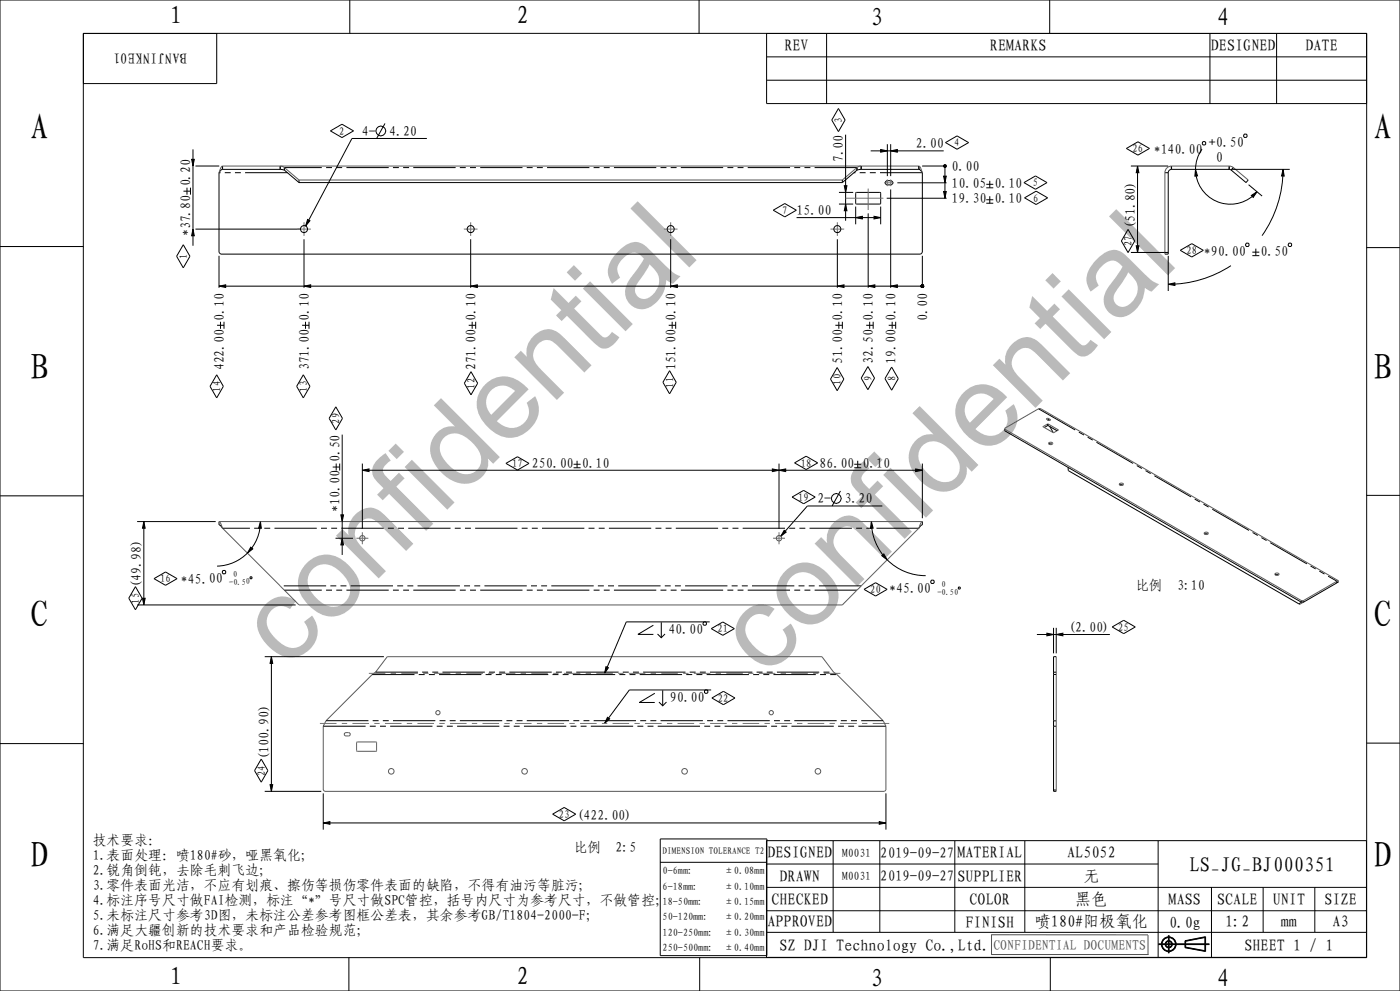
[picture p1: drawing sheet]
<svg xmlns="http://www.w3.org/2000/svg" width="420mm" height="297mm" viewBox="0 0 420 297" stroke-linecap="round" stroke-linejoin="round" font-family="sans-serif">
<g fill="none" stroke="#000" stroke-width=".3">
<path d="M0 0h420v297h-420zM25 10h385v277h-385zM25 10h40v15h-40zM104.9 0v10M209.7 0v10M230 10h180v21h-180zM230 17h180M248 10v21M314.9 0v10M363 10v21M383 10v21M99.1 39.2l3.5-2 3.5 2-3.5 2z"/>
<path d="M115.5 37l-2.5 4.5M230 24h180M251.5 32.5l2 3.5-2 3.4-2-3.4zM55 57.3h2.1M56.1 56.2v2.1M57.1 56.2v2.1M57.5 47.8h.8l-.4 2zM57.9 44.8v28.9M58.6 49.8h7.2M66.7 50.8l-1 1v23.9l.5 .5h210l.5-.5v-23.9l-1-1M66.7 49.8v1M66.8 50.8h-.1"/>
<path d="M66.8 49.8v1M66.8 50.8h17.2M84 50.8h.1M84 49.8l.1 1M84.1 50.8l1.2 .2M85.3 51h.1M85.3 50.2v.8M85.3 51l4.4 3.7M89.7 53.9v.8M89.7 54.7h163M128.1 41.5h-22.5l-13.9 26.2M251.7 57.7h4.3"/>
<path d="M252.7 53.9v.8M253.3 55.7h.8l-.4 2zM253.7 40.4v25.8M256.8 57.7h7.3v3.4h-7.3zM257.1 51l-4.4 3.7M257.1 51h.1M257.1 50.2v.8M258.3 50.8l-1.2 .2M258.3 49.8v1M258.4 50.8h-.1M258.4 50.8h17.2M258.4 49.8v1"/>
<path d="M261.2 45.2h21.9M264.2 44.8l2 .4-2 .4zM265.8 54.3l1.4-.1a.62 .62 0 0 1 .6 .6 .62 .62 0 0 1-.6 .6l-1.4-.2-.2-.4zM266 59.4h18M266.2 43.2v9.6M267.2 45.2l2-.4v.8zM267.2 43.2v9.6M267.2 56.8v29.5M269.2 54.8h14.8M275.6 50.8h.1M275.6 49.8v1M275.7 49.8v1"/>
<path d="M276.6 49.8h7.4M283.1 52.8h.8l-.4 2zM283.1 57.4h.8l-.4 2zM283.1 49.6l.3-.2h.3l.2 .4-.2 .3-.3 .1-.3-.3zM283.5 49.8v9.6M283.7 42.7l3.4-2 3.5 2-3.5 2zM295.9 55.2h2.1M295.9 56.3h2.1M295.9 59.9h2.1M296.9 54.2v2.1M296.9 58.8v2.1M307.2 54.7l3.4-2 3.5 2-3.5 2z"/>
<path d="M307.4 59.3l3.4-2 3.5 2-3.5 2zM337.9 44.5l3.5-2 3.4 2-3.4 2zM339.3 49.8h11.2M341.3 49.8l.4 2h-.8zM341.3 49.8v25.9M349.5 51.8h1M350.5 51.8v24.4h-1M351.4 49.8v1M351.5 50.8a1 1 0 0 0-1 1M351.5 50.8h17.2M351.5 49.8v1M358.7 50.8l.6 1.9-.8 .1z"/>
<path d="M358.8 52.2a10.4 10.4 0 0 0 7.4 8.6 10.4 10.4 0 0 0 10.9-3.3M360.6 44.7a10.4 10.4 0 0 0-1.9 6.1M361 42.4h.5l.2 .3v.5l-.2 .2h-.5l-.3-.2v-.5zM368.7 50.8l.7 .2M368.7 49.8v1M369.4 51l4.4 3.7 .7-.8M369.7 50.8h17.2M370 50.2l-.6 .8M373.4 40.2h.5l.2 .2v.5l-.2 .3h-.5l-.3-.3v-.5zM374.6 55.4l4 3.4M375.4 58.6l1.7-1.1-1.1 1.7zM384.9 50.8l.4 2-.8-.1z"/>
<path d="M384.9 50.8a34.4 34.4 0 0 1-6.3 19.8M0 73.9h25M55 73.3l2 3.5-2 3.5-2-3.5zM57.9 68.7l.4 2h-.8zM58.6 68.7h31.6M65.7 76.7v9.6M91.2 71.7v14.6M92.3 65.8l.7 .4-1.3 1.5zM141.2 71.7v14.6M201.2 71.7v14.6M232 63l3.4-2 3.5 2-3.5 2zM239 65.2h25.2"/>
<path d="M251.2 71.7v14.6M251.7 61.2h4.3M253.7 61.2l.4 2h-.8zM256.7 65.2l2-.4v.8zM256.7 61.9v5.3M260.5 63.9v22.4M262.2 64.8l2 .4-2 .4zM264.2 61.9v5.3M276.7 76.7v9.6M295.9 60.9h2.1M338.4 68.8l2 3.4-2 3.5-2-3.5zM339.3 75.7h11.2"/>
<path d="M340.9 73.7h.8l-.4 2zM350.5 76.7v10.5M354.1 75l3.4-2 3.5 2-3.5 2zM369.3 79.6a34.5 34.5 0 0 1-18.8 5.6M373.7 73.1l.2-.2h.5l.3 .2v.5l-.3 .3h-.5l-.2-.3zM375.7 75.6h2.1M375.7 76.6h2.1M376.7 74.5v2.1M386.7 72.9h.5l.3 .2v.5l-.3 .3h-.5l-.2-.3v-.5zM410 74.2h10M65.1 97.5h2.1M65.7 85.8l2-.4v.8z"/>
<path d="M65.7 85.8h211M66.2 96.4v2.1M67.2 96.4v2.1M90.6 97.5h2.1M91.2 85.8l2-.4v.8zM91.7 96.4v2.1M92.7 96.4v2.1M140.6 97.5h2.1M141.2 85.8l2-.4v.8zM141.7 96.4v2.1M142.7 96.4v2.1M200.6 97.5h2.1"/>
<path d="M201.2 85.8l2-.4v.8zM201.7 96.4v2.1M202.7 96.4v2.1M250.6 97.5h2.1M251.2 85.8l2-.4v.8zM251.7 96.4v2.1M252.7 96.4v2.1M259.9 97.5h2.1M260.5 85.8l2-.4v.8zM260.9 96.4v2.1M262 96.4v2.1M266.6 97.5h2.1"/>
<path d="M267.2 85.8l2-.4v.8zM267.7 96.4v2.1M268.7 96.4v2.1M276.3 85.6l.3-.2h.4l.1 .4-.1 .3h-.4l-.3-.2zM350.5 85.2l2-.4v.8zM65 112.3l2 3.5-2 3.5-2-3.5zM91 112.3l2 3.5-2 3.5-2-3.5zM141.3 111.4l2 3.5-2 3.4-2-3.4zM200.9 111.1l2 3.5-2 3.4-2-3.4zM251.2 110.2l2 3.4-2 3.5-2-3.5zM260.4 109.9l2 3.4-2 3.5-2-3.5zM267.5 110l2 3.5-2 3.4-2-3.4z"/>
<path d="M99.8 140h2.1M100.7 121.9l2 3.5-2 3.5-2-3.5zM100.9 138.9v2.1M101.9 138.9v2.1M102.7 130.3v36M108.7 138.9v19.6M151.8 138.9l3.4-2 3.5 2-3.5 2zM172.1 139.1h2.1M173.1 138.1v2.1M233.7 138.9v19.6M238.4 138.7l3.4-2 3.5 2-3.5 2zM256.3 139.1h2.1"/>
<path d="M257.3 138.1v2.1M276.7 138.9v16.4M301.4 128.6v.5l89.1 51.4M313.3 128.1l1.1-.6 2.7 1.6M314.3 125.9l.5 .1M314.9 127.8l1.1 1.9M0 148.6h25M41.1 156.3h23.6M43.1 156.3l.4 2h-.8zM43.1 156.3v25M65.7 156.3v1l1 .9M66.7 158.2h.1"/>
<path d="M66.7 158.3h.1M66.7 158.2v.1M78.1 156.3l.3 2h-.8zM78.1 156.3a13.4 13.4 0 0 1-13 13.4M102.3 154.3h.8l-.4 2zM108.7 140.9l2-.4v.8zM108.7 140.9h168M172.1 140.2h2.1M231.7 140.5l2 .4-2 .4zM233.7 140.9l2-.4v.8zM235.3 158.9l.6 .6-1.7 1.2zM237.6 149l3.5-2 3.5 2-3.5 2z"/>
<path d="M252.1 147.1l-2.5 4.5M256.3 140.2h2.1M261.4 156.3l.5 2h-.8zM261.4 156.3a16.2 16.2 0 0 0 16.3 16.2M264.7 151.6h-22.5l-8 9.1M274.7 140.5l2 .4-2 .4zM275.7 158.3h-.1M275.7 158.2v.1M275.7 158.2h.1M276.7 156.3v1l-1 .9M320.4 140.1l.1 .9 69.1 40M410 148.5h10"/>
<path d="M40.6 175.8l2 3.5-2 3.4-2-3.4zM42.7 179.3h.8l-.4 2zM46.2 173.4l3.5-2 3.4 2-3.4 2zM66.9 171h.5l.3 .2v.5l-.2 .3h-.5l-.3-.3v-.5zM75.1 172.9l.5 .1-.1 .5-.5-.2zM75.2 164l.6 .5-1.6 1.3zM100.7 161.3h5.2M102.7 161.3l.4 2h-.8zM259.2 176.6l3.5-2 3.4 2-3.4 2zM264.5 166.5l.6-.5 1.1 1.8zM279.5 173.9h.5l.2 .2v.5l-.2 .3h-.5l-.3-.3v-.5zM287.6 175.9l.5 .2-.2 .4-.4-.1z"/>
<path d="M401.1 174.7l-10.2 5.8M401.1 174.2v.5M401.2 174.5l-.1 .2zM401.5 174.4l-.3 .2M401.5 174.4l-.4 .2M41.1 181.3h47.6M79.4 196.8h35.8M81.4 196.8l.4 2h-.8zM81.4 196.8v40.4M181.8 199.8l.7 .3-1.1 1.7zM196 187.4l-4.6 2.7h4.6M197.3 190l1.1 1.1 1.1-1.1"/>
<path d="M198.4 186.5v4.6M210.9 186.6l.3-.2h.5l.2 .2v.5l-.2 .3h-.5l-.3-.3zM212.9 186.4h-25l-6.5 15.4M213.4 188.4l3.4-2 3.5 2-3.5 2zM311.1 190.2h21.9M314.1 189.8l2 .4-2 .4zM316.1 188.2v7.6M316.9 190.2l2-.4v.8zM316.9 196.8h-.8v4.6M316.9 188.2v7.6M333.7 187.9l3.4-2 3.5 2-3.5 2zM389.6 181l.4 .1"/>
<path d="M390.4 180.5l-.8 .5M390.5 180v.5M390.9 180.5h-.4M390.9 180v.5M182.2 215l.7 .4-1.5 1.4zM196.4 207.8l-4.6 2.7h4.6M197.7 210.4l1.1 1.1 1.1-1.1M198.8 206.9v4.6M211.4 207l.2-.2h.5l.3 .2v.5l-.3 .3h-.5l-.2-.3zM213.3 206.8h-24.5l-7.4 10M213.6 209.2l3.4-2 3.5 2-3.5 2zM316.1 217.6v19.6h.8"/>
<path d="M316.1 202.2v13.8M0 222.9h25M78.4 227.5l2 3.4-2 3.5-2-3.5zM79.4 237.2h17M81 235.2h.8l-.4 2zM97 237.8v10.8M265.8 237.8v10.8M316.1 236.8h.8M410 222.7h10M97 246.6l2-.4v.8zM97 246.6h168.8M165.8 244l3.5-2 3.4 2-3.4 2z"/>
<path d="M198.1 251.4h32v35h-32zM198.1 258.4h32M229.9 251.9h180v35h-180zM229.9 258.9h117.5M249.9 251.9v27.5M263.8 246.2l2 .4-2 .4zM263.9 251.9v27.5M286.4 251.9v27.5M307.4 251.9v27.5M347.4 251.9v35M229.9 265.9h180M229.9 272.9h180"/>
<path d="M229.9 279.4h180M363.4 265.9v21M378.9 265.9v13.5M394.4 265.9v13.5M104.7 287v10M209.9 287v10M315.1 287v10M347.6 283.1h15.2M347.6 283h15.2M347.6 282.9h15.2M350.5 280.3v5.4M350.6 280.3v5.4"/>
<path d="M350.7 280.3v5.4M355.5 281.9l6.2-1.2v4.5l-6.2-1.2zM355.6 282l6-1.2v4.2l-6-1.1zM355.7 282.1l5.8-1.1v3.9l-5.8-1z"/>
<circle cx="114.2" cy="39.2" r="1.47"/>
<circle cx="250.9" cy="149.4" r="1.47"/>
<circle cx="350.6" cy="283" r="2.21"/>
<circle cx="350.6" cy="283" r="2.11"/>
<circle cx="350.6" cy="283" r="2.01"/>
<circle cx="350.6" cy="283" r="1.08"/>
<circle cx="350.6" cy="283" r=".88"/>
<circle cx="350.6" cy="283" r=".98"/>
</g>
<g fill="#000">
<path d="M57.5 47.8h.8l-.4 2zM253.3 55.7h.8l-.4 2zM264.2 44.8l2 .4-2 .4zM267.2 45.2l2-.4v.8zM283.1 52.8h.8l-.4 2zM283.1 57.4h.8l-.4 2zM283.1 49.6l.3-.2h.3l.2 .4-.2 .3-.3 .1-.3-.3zM341.3 49.8l.4 2h-.8zM358.7 50.8l.6 1.9-.8 .1zM375.4 58.6l1.7-1.1-1.1 1.7zM384.9 50.8l.4 2-.8-.1zM57.9 68.7l.4 2h-.8z"/>
<path d="M92.3 65.8l.7 .4-1.3 1.5zM253.7 61.2l.4 2h-.8zM256.7 65.2l2-.4v.8zM262.2 64.8l2 .4-2 .4zM340.9 73.7h.8l-.4 2zM65.7 85.8l2-.4v.8zM91.2 85.8l2-.4v.8zM141.2 85.8l2-.4v.8zM201.2 85.8l2-.4v.8zM251.2 85.8l2-.4v.8zM260.5 85.8l2-.4v.8zM267.2 85.8l2-.4v.8z"/>
<path d="M276.3 85.6l.3-.2h.4l.1 .4-.1 .3h-.4l-.3-.2zM350.5 85.2l2-.4v.8zM43.1 156.3l.4 2h-.8zM78.1 156.3l.3 2h-.8zM102.3 154.3h.8l-.4 2zM108.7 140.9l2-.4v.8zM231.7 140.5l2 .4-2 .4zM233.7 140.9l2-.4v.8zM261.4 156.3l.5 2h-.8zM274.7 140.5l2 .4-2 .4zM75.2 164l.6 .5-1.6 1.3zM102.7 161.3l.4 2h-.8z"/>
<path d="M235.3 158.9l.6 .6-1.7 1.2zM264.5 166.5l.6-.5 1.1 1.8zM42.7 179.3h.8l-.4 2zM81.4 196.8l.4 2h-.8zM314.1 189.8l2 .4-2 .4zM316.9 190.2l2-.4v.8zM182.2 215l.7 .4-1.5 1.4zM181.8 199.8l.7 .3-1.1 1.7zM81 235.2h.8l-.4 2zM97 246.6l2-.4v.8zM263.8 246.2l2 .4-2 .4z"/>
</g>
<path d="M297.3 280.1l47.1 .1v5.9M297.5 280.2v5.9M344.5 286.1h-47.1" fill="none" stroke="#4d4d4d" stroke-width=".3"/>
<g fill="none" stroke="#5a5a5a" stroke-width=".3">
<path d="M65.7 51.8l.6-1.7 .5-.3h208.8l.5 .3 .6 1.7M84 49.8h.1M258.4 49.8l-1.3 .4-4.4 3.7h-163l-4.4-3.7-1.2-.4M374.5 53.9l-4.5-3.7-.9-.4h-17.6a2 2 0 0 0-2 2v24.4M301.4 128.4l10.2-5.9h.7l89.2 51.5-10.6 6h-.4l-89.1-51.4zM313 127.8l1.4-.7 3.1 1.8-1.5 .8zM314 125.5l.5-.1 .6 .5-.6 .1-.5-.3zM65.7 156.3h211l-.4 .4-.7 1.6-22.9 23h-163l-22.9-23-.7-1.6zM257.1 176.8v.1M401.5 174v.4M316.9 196.8v4.6M390.9 180.5l-.9 .6"/>
<path d="M97 217.6v19.2l.4 .4h168l.4-.4v-19.2M103.3 219.8l.5-.2h.8a.5 .5 0 0 1 .5 .5 .5 .5 0 0 1-.5 .5h-.8a.5 .5 0 0 1-.5-.8zM111.6 202.2l-13.8 13.8M112.7 201.4l3.5-4.6h130.4l3.5 4.6M251.1 202.2l13.8 13.8M316.9 202.2v13.8M316.9 217.6v19.6M107 222.4h5.9v2.7h-5.9z"/>
</g>
<g fill="none" stroke="#000" stroke-width=".3" stroke-dasharray="12.7 1.3 1.8 1.3 1.8 1.3" stroke-linecap="butt">
<path d="M86.2 51.8h-20.5M257.1 50.2h-171.8M276.7 51.8h-20.5M311.6 122.5l89.5 51.7M313 127.8v.1M314.3 127.1v.5M314.5 127.1v.5M314.6 125.4v.5M315 125.7v.3M317.4 128.8v.1M275.6 158.3h-208.8M257.1 176.9h-171.8"/>
<path d="M258.4 175.6h-174.4"/>
</g>
<!-- layer: 02___PRT_ALL_AXES -->
<path d="M314.8 132.6v.5M336 144.9v.5M361.4 159.6v.5M382.6 171.8v.5M97 217.6h168.8M97.8 216h167.1M111.6 202.2h139.5M112.7 201.4h137.4" fill="none" stroke="#000" stroke-width=".3" stroke-dasharray="12.7 1.3 1.8 1.3 1.8 1.3" stroke-linecap="butt"/>
<g fill="none" stroke="#707070" stroke-width=".3">
<path d="M253.7 59.4h11.3M260.5 56.5v6.4M265.2 54.8h3M266.2 53.8v2M267.2 53.8v2M89.2 68.7h4.1M91.2 66.6v4.1M139.2 68.7h4.1M141.2 66.6v4.1M199.2 68.7h4.1M201.2 66.6v4.1M249.2 68.7h4.1"/>
<path d="M251.2 66.6v4.1M108.7 159.5v3.6M233.7 159.5v3.6M106.9 161.3h3.6M231.9 161.3h3.6M96 216.8h4.9M102.5 216.8h1.6M105.7 216.8h5M110.6 201.8h5M112.3 216.8h1.6M115.5 216.8h5M117.2 201.8h1.6"/>
<path d="M120.4 201.8h5M122.1 216.8h1.5M125.2 216.8h5M127 201.8h1.6M130.1 201.8h5M131.8 216.8h1.6M135 216.8h5M136.7 201.8h1.6M139.9 201.8h5M141.6 216.8h1.6M144.8 216.8h4.9M146.5 201.8h1.6"/>
<path d="M149.6 201.8h5M151.3 216.8h1.6M154.5 216.8h5M156.2 201.8h1.6M159.4 201.8h5M161.1 216.8h1.6M164.3 216.8h4.9M166 201.8h1.6M169.1 201.8h5M170.8 216.8h1.6M174 216.8h5M175.7 201.8h1.6"/>
<path d="M178.9 201.8h5M180.6 216.8h1.6M183.8 216.8h4.9M185.5 201.8h1.6M188.6 201.8h5M190.3 216.8h1.6M193.5 216.8h5M195.2 201.8h1.6M198.4 201.8h5M200.1 216.8h1.6M203.3 216.8h4.9M205 201.8h1.5"/>
<path d="M208.1 201.8h5M209.8 216.8h1.6M213 216.8h5M214.7 201.8h1.6M217.9 201.8h5M219.6 216.8h1.6M222.8 216.8h5M224.5 201.8h1.5M227.6 201.8h5M229.4 216.8h1.5M232.5 216.8h5M234.2 201.8h1.6"/>
<path d="M237.4 201.8h5M239.1 216.8h1.6M242.3 216.8h5M244 201.8h1.5M247.1 201.8h5M248.9 216.8h1.6M252.1 216.8h4.9M258.6 216.8h1.6M261.8 216.8h5"/>
</g>
<g fill="none" stroke="#5a5a5a" stroke-width=".3">
<path d="M314.7 132.7l.7-.2 .4 .4-.2 .3h-.6l-.4-.2zM335.9 145l.7-.2 .4 .4-.2 .2-.6 .1-.4-.2zM361.3 159.7l.8-.2 .4 .4-.3 .2-.5 .1-.4-.2zM382.5 171.9l.8-.2 .4 .4-.3 .3h-.5l-.4-.2zM97.8 216l-.8 1.6M112.7 201.5l-1.1 .7M112.7 201.4v.1M250.1 201.4l1 .8M264.9 216l.9 1.6M316.9 201.4v.8M316.9 216v1.6"/>
<circle cx="108.7" cy="161.3" r=".8"/>
<circle cx="233.7" cy="161.3" r=".8"/>
<circle cx="131.4" cy="213.6" r=".64"/>
<circle cx="231.4" cy="213.6" r=".64"/>
<circle cx="117.4" cy="231.2" r=".84"/>
<circle cx="157.4" cy="231.2" r=".84"/>
<circle cx="205.4" cy="231.2" r=".84"/>
<circle cx="245.4" cy="231.2" r=".84"/>
</g>
<g fill="none" stroke="#000" stroke-width=".3">
<path d="M314.8 133.1h-.1M314.8 133.1h.9M315.7 133.1h.1M336 145.4h.9M361.4 160.1h.1M361.4 160.1h.9M362.3 160.1h.1M382.6 172.3h.1M382.6 172.3h.9M383.5 172.3h.1M316.1 216v1.6h.8M316.1 216h.8"/>
<path d="M316.1 202.1h.8M316.9 201.5l-.8-.1v.8"/>
<circle cx="91.2" cy="68.7" r="1.05"/>
<circle cx="141.2" cy="68.7" r="1.05"/>
<circle cx="201.2" cy="68.7" r="1.05"/>
<circle cx="251.2" cy="68.7" r="1.05"/>
</g>
<g font-size="34.9" fill="#bababa">
<text x="85.9" y="201" transform="rotate(-45 85.9 201)">confidential</text>
<text x="229.5" y="203.4" transform="rotate(-45 229.5 203.4)">confidential</text>
</g>
<g font-size="11.1">
<text x="9" y="42">A</text>
<text x="412" y="42">A</text>
<text x="9" y="114">B</text>
<text x="412" y="114">B</text>
<text x="9" y="188">C</text>
<text x="412" y="188">C</text>
<text x="9" y="260">D</text>
<text x="412" y="260">D</text>
</g>
<g font-size="7.6">
<text x="51" y="7.2">1</text>
<text x="155" y="7.2">2</text>
<text x="261" y="7.8">3</text>
<text x="365" y="7.8">4</text>
<text x="51" y="295.2">1</text>
<text x="155" y="295.2">2</text>
<text x="261" y="295.8">3</text>
<text x="365" y="295.8">4</text>
</g>
<text font-size="6.3" x="356.8" y="261.2">LS_JG_BJ000351</text>
<g font-size="4.9">
<text x="235.3" y="15.3">REV</text>
<text x="297" y="15.3">REMARKS</text>
<text x="363.3" y="15.3">DESIGNED</text>
<text x="391.6" y="15.3">DATE</text>
<text x="230.2" y="257.2">DESIGNED</text>
<text x="287.2" y="257.2">MATERIAL</text>
<text x="320.2" y="257.2">AL5052</text>
<text x="233.9" y="264.2">DRAWN</text>
<text x="287.2" y="264.2">SUPPLIER</text>
<text x="325" y="264.2">无</text>
<text x="231.4" y="271.2">CHECKED</text>
<text x="290.9" y="271.2">COLOR</text>
<text x="322.6" y="271.2">黑色</text>
<text x="350.6" y="271.2">MASS</text>
<text x="365.1" y="271.2">SCALE</text>
<text x="381.8" y="271.2">UNIT</text>
<text x="397.3" y="271.2">SIZE</text>
<text x="230.2" y="277.9">APPROVED</text>
<text x="289.7" y="278.2">FINISH</text>
<text x="310.4" y="277.9">喷180#阳极氧化</text>
<text x="367.5" y="277.9">1:2</text>
<text x="384.3" y="277.9">mm</text>
<text x="399.8" y="277.9">A3</text>
<text x="233.9" y="284.9">SZ DJI Technology Co.,Ltd.</text>
<text x="373.3" y="284.9">SHEET 1 / 1</text>
</g>
<text font-size="4.7" x="350.7" y="278.1">0.0g</text>
<g font-size="4.4">
<text x="56.1" y="15.9" transform="rotate(-180 56.1 15.9)">BANJINKE01</text>
<text x="264.1" y="257">2019-09-27</text>
<text x="264.1" y="264">2019-09-27</text>
</g>
<g font-size="4.2">
<text x="108.6" y="40.7">4-</text>
<text x="116.7" y="40.7">4.20</text>
<text x="274.8" y="44.5">2.00</text>
<text x="346.1" y="46.2">*140.00</text>
<text x="362.7" y="43.9">+0.50</text>
<text x="252.9" y="48.7" transform="rotate(-90 252.9 48.7)">7.00</text>
<text x="285.5" y="51.3">0.00</text>
<text x="364.8" y="48.4">0</text>
<text x="57.1" y="55.9" transform="rotate(-90 57.1 55.9)">0.20</text>
<text x="285.5" y="56.3">10.05</text>
<text x="298.3" y="56.3">0.10</text>
<text x="239" y="64.5">15.00</text>
<text x="285.5" y="60.9">19.30</text>
<text x="298.3" y="60.9">0.10</text>
<text x="57.1" y="70.8" transform="rotate(-90 57.1 70.8)">*37.80</text>
<text x="340.5" y="68.7" transform="rotate(-90 340.5 68.7)">(51.80)</text>
<text x="361.2" y="76.6">*90.00</text>
<text x="378.1" y="76.6">0.50</text>
<text x="67.2" y="96.1" transform="rotate(-90 67.2 96.1)">0.10</text>
<text x="92.7" y="96.1" transform="rotate(-90 92.7 96.1)">0.10</text>
<text x="142.7" y="96.1" transform="rotate(-90 142.7 96.1)">0.10</text>
<text x="202.7" y="96.1" transform="rotate(-90 202.7 96.1)">0.10</text>
<text x="252.7" y="96.1" transform="rotate(-90 252.7 96.1)">0.10</text>
<text x="262" y="96.1" transform="rotate(-90 262 96.1)">0.10</text>
<text x="268.7" y="96.1" transform="rotate(-90 268.7 96.1)">0.10</text>
<text x="278.2" y="96.1" transform="rotate(-90 278.2 96.1)">0.00</text>
<text x="67.2" y="111" transform="rotate(-90 67.2 111)">422.00</text>
<text x="92.7" y="111" transform="rotate(-90 92.7 111)">371.00</text>
<text x="142.7" y="111" transform="rotate(-90 142.7 111)">271.00</text>
<text x="202.7" y="111" transform="rotate(-90 202.7 111)">151.00</text>
<text x="252.7" y="108.9" transform="rotate(-90 252.7 108.9)">51.00</text>
<text x="262" y="108.9" transform="rotate(-90 262 108.9)">32.50</text>
<text x="268.7" y="108.9" transform="rotate(-90 268.7 108.9)">19.00</text>
<text x="101.9" y="138.6" transform="rotate(-90 101.9 138.6)">0.50</text>
<text x="159.6" y="140.2">250.00</text>
<text x="174.5" y="140.2">0.10</text>
<text x="245.9" y="140.2">86.00</text>
<text x="258.7" y="140.2">0.10</text>
<text x="101.9" y="153.5" transform="rotate(-90 101.9 153.5)">*10.00</text>
<text x="245.2" y="150.9">2-</text>
<text x="253.4" y="150.9">3.20</text>
<text x="42.4" y="176.1" transform="rotate(-90 42.4 176.1)">(49.98)</text>
<text x="54.3" y="175.1" transform="rotate(-2 54.3 175.1)">*45.00</text>
<text x="266.8" y="177.7">*45.00</text>
<text x="340.6" y="176.9">比例</text>
<text x="353.1" y="176.9">3:10</text>
<text x="200.5" y="190.1">40.00</text>
<text x="320.5" y="189.4">(2.00)</text>
<text x="200.9" y="210.5">90.00</text>
<text x="80.7" y="227.7" transform="rotate(-90 80.7 227.7)">(100.90)</text>
<text x="173" y="245.9">(422.00)</text>
<text x="27.8" y="253.2">技术要求：</text>
<text x="27.8" y="257.7">1.表面处理：喷180#砂，哑黑氧化;</text>
<text x="172.2" y="255.4">比例</text>
<text x="184.7" y="255.4">2:5</text>
<text x="27.8" y="262.2">2.锐角倒钝，去除毛刺飞边;</text>
<text x="27.8" y="266.7">3.零件表面光洁，不应有划痕、擦伤等损伤零件表面的缺陷，不得有油污等脏污;</text>
<text x="27.8" y="271.2">4.标注序号尺寸做FAI检测，标注“*”号尺寸做SPC管控，括号内尺寸为参考尺寸，不做管控；</text>
<text x="27.8" y="275.7">5.未标注尺寸参考3D图，未标注公差参考图框公差表，其余参考GB/T1804-2000-F；</text>
<text x="27.8" y="280.2">6.满足大疆创新的技术要求和产品检验规范；</text>
<text x="27.8" y="284.7">7.满足RoHS和REACH要求。</text>
</g>
<text font-size="4.2" fill="#4d4d4d" x="298" y="284.6">CONFIDENTIAL DOCUMENTS</text>
<g font-size="3.5">
<text x="252.6" y="256.7">M0031</text>
<text x="252.6" y="263.7">M0031</text>
</g>
<g font-size="3.2">
<text x="101.8" y="40.4">2</text>
<text x="252.7" y="36.8" transform="rotate(-90 252.7 36.8)">3</text>
<text x="286.3" y="43.9">4</text>
<text x="339.7" y="45.6">26</text>
<text x="309.8" y="55.9">5</text>
<text x="234.6" y="64.1">7</text>
<text x="310" y="60.4">6</text>
<text x="56.1" y="77.6" transform="rotate(-90 56.1 77.6)">1</text>
<text x="339.6" y="73.9" transform="rotate(-90 339.6 73.9)">27</text>
<text x="355.9" y="76.2">28</text>
<text x="66.1" y="117.4" transform="rotate(-90 66.1 117.4)">14</text>
<text x="92.1" y="117.4" transform="rotate(-90 92.1 117.4)">13</text>
<text x="142.4" y="116.5" transform="rotate(-90 142.4 116.5)">12</text>
<text x="202" y="116.2" transform="rotate(-90 202 116.2)">11</text>
<text x="252.3" y="115.3" transform="rotate(-90 252.3 115.3)">10</text>
<text x="261.5" y="114.2" transform="rotate(-90 261.5 114.2)">9</text>
<text x="268.6" y="114.3" transform="rotate(-90 268.6 114.3)">8</text>
<text x="101.9" y="127" transform="rotate(-90 101.9 127)">29</text>
<text x="153.6" y="140">17</text>
<text x="240.2" y="139.9">18</text>
<text x="239.5" y="150.1">19</text>
<text x="48" y="174.6">16</text>
<text x="261" y="177.8">20</text>
<text x="41.8" y="180.9" transform="rotate(-90 41.8 180.9)">15</text>
<text x="215.2" y="189.5">21</text>
<text x="335.5" y="189">25</text>
<text x="215.4" y="210.3">22</text>
<text x="79.5" y="232.6" transform="rotate(-90 79.5 232.6)">24</text>
<text x="167.6" y="245.1">23</text>
</g>
<g font-size="3.1">
<text x="198.8" y="262">0-6mm:</text>
<text x="217.1" y="262">±0.08mm</text>
<text x="198.8" y="266.6">6-18mm:</text>
<text x="217.1" y="266.6">±0.10mm</text>
<text x="198.8" y="271.2">18-50mm:</text>
<text x="198.8" y="275.8">50-120mm:</text>
<text x="217.1" y="271.2">±0.15mm</text>
<text x="217.1" y="275.8">±0.20mm</text>
<text x="198.8" y="280.4">120-250mm:</text>
<text x="217.1" y="280.4">±0.30mm</text>
<text x="198.8" y="285.1">250-500mm:</text>
<text x="217.1" y="285.1">±0.40mm</text>
</g>
<text font-size="2.8" x="198.8" y="255.9">DIMENSION TOLERANCE T2</text>
<g font-size="2.5">
<text x="70" y="172.8" transform="rotate(-2 70 172.8)">0</text>
<text x="68.8" y="175.3" transform="rotate(-2 68.8 175.3)">-0.50</text>
<text x="281.2" y="178.2">-0.50</text>
<text x="282.5" y="175.8">0</text>
</g>
</svg>
